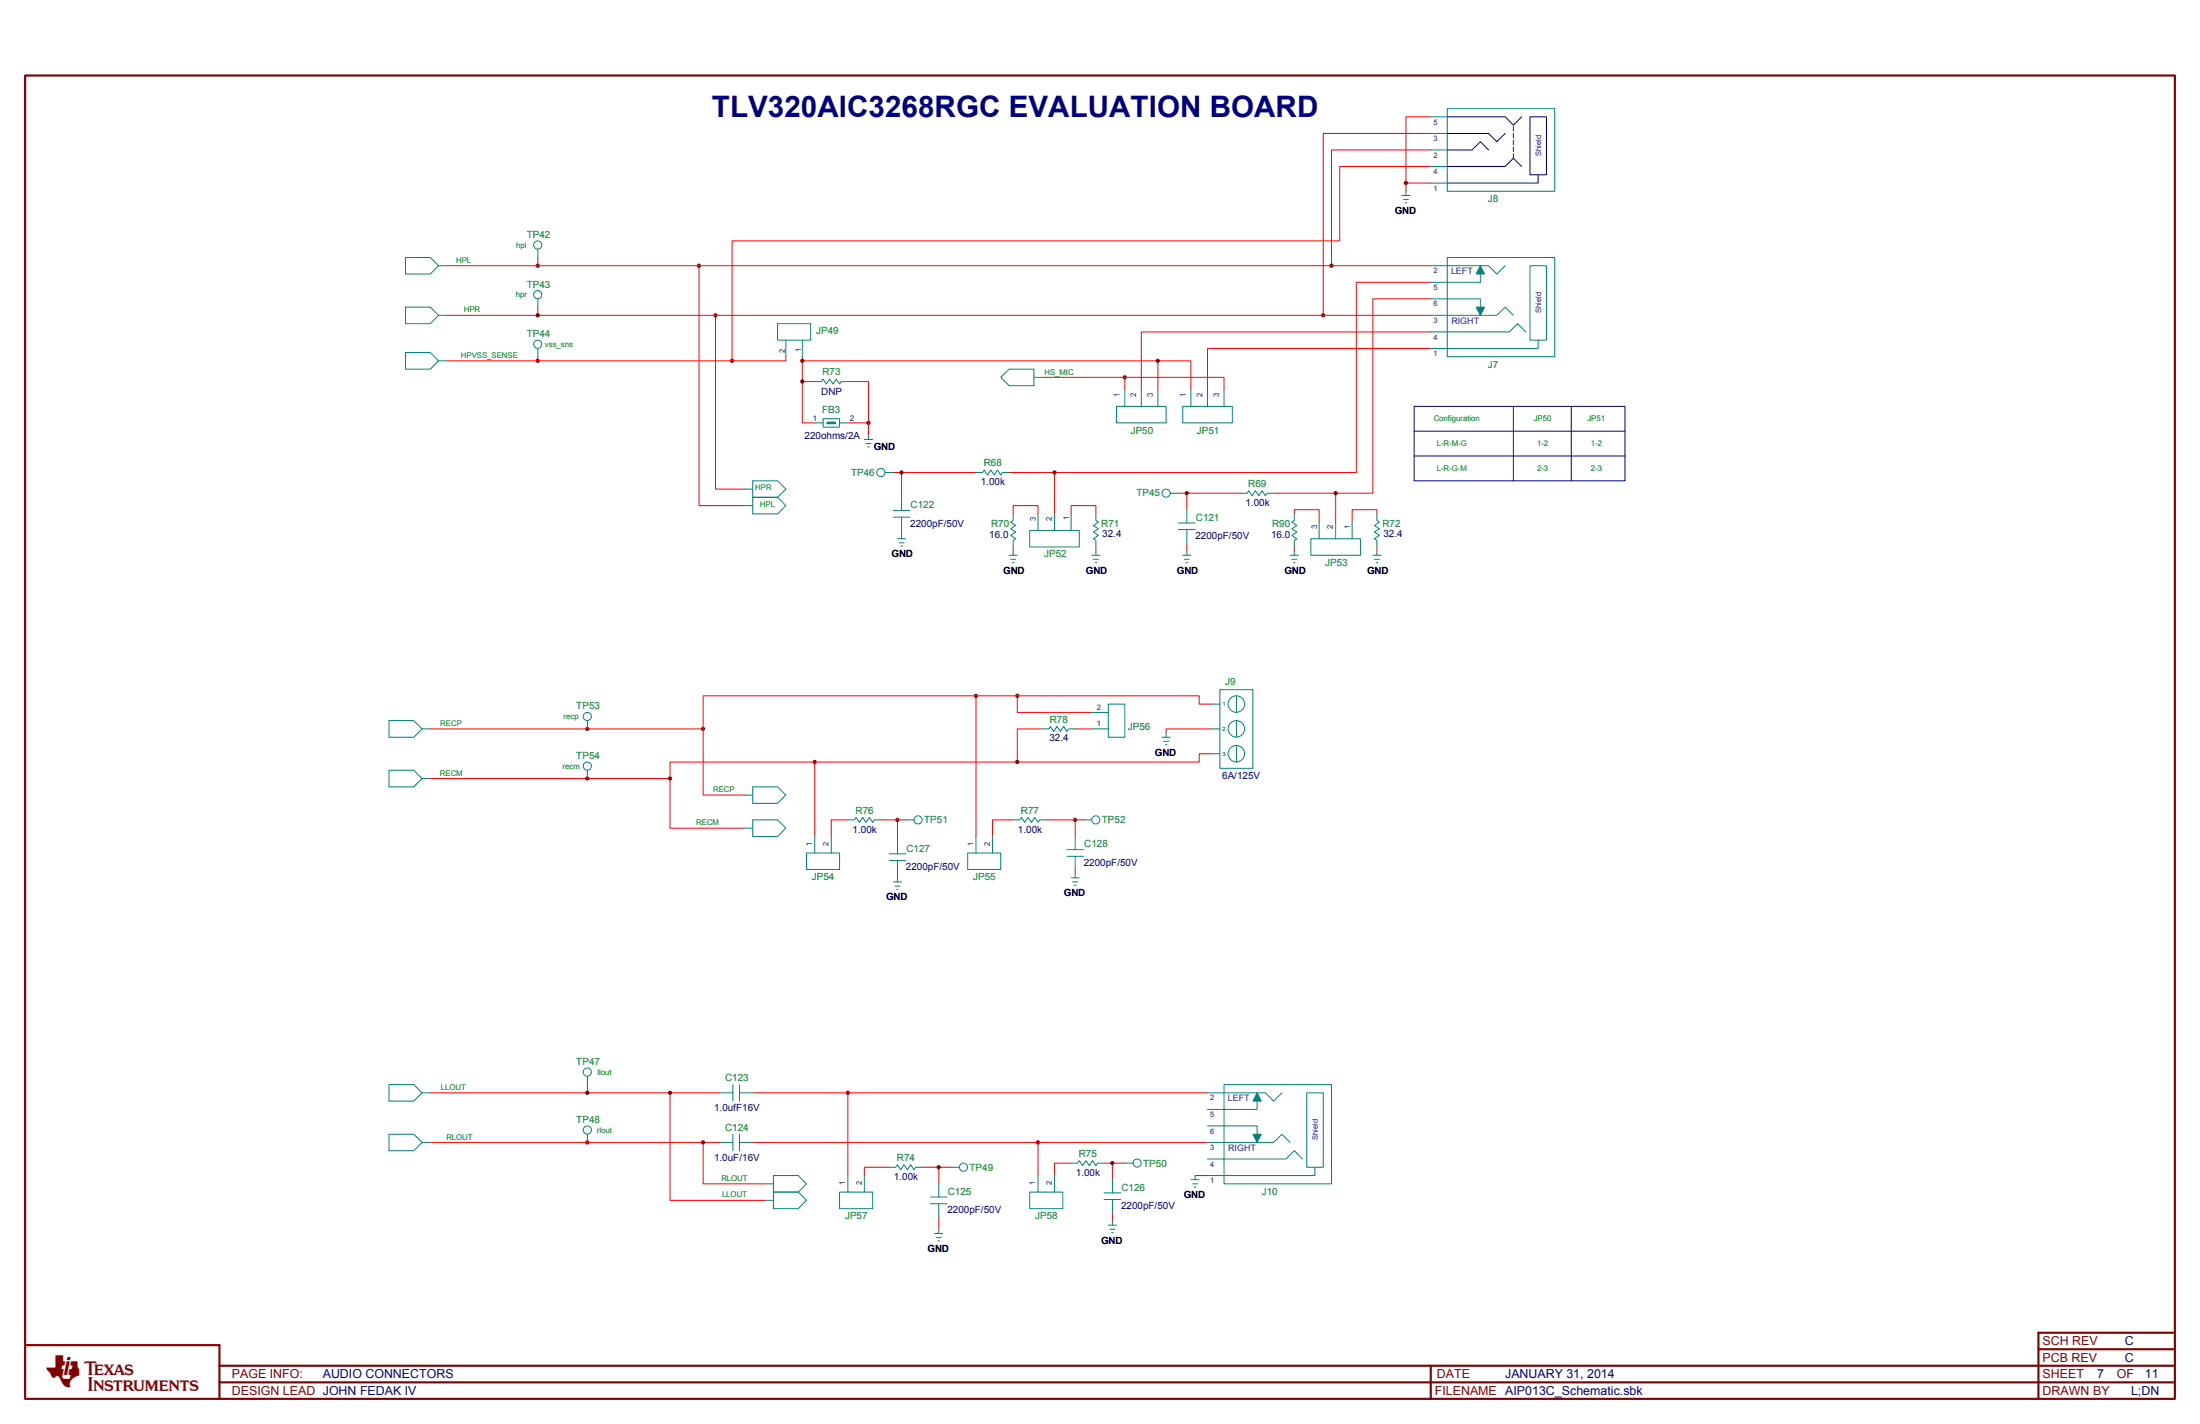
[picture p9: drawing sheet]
<svg xmlns="http://www.w3.org/2000/svg" width="432mm" height="279mm" viewBox="0 0 432 279" stroke-linecap="round" stroke-linejoin="round" font-family="sans-serif">
<g fill="none" stroke="#f00" stroke-width=".2">
<path d="M275.9 35.9h4.9M280.8 29.4h-19.5v22.7M280.8 22.9h-4.9v14.6M280.8 32.7h-17.8v14.6h-119.3v23.5M280.8 26.2h-21.1v35.7M87.7 52.1h193.1M105.6 50.5v1.6M137.2 52.1v47.1h8.9M280.8 55.4h-14.6v37.3h-68.1M280.8 58.6h-11.3v38.2h-19.5M87.7 61.9h193.1M105.6 70v.8"/>
<path d="M105.6 60.3v1.6M140.4 61.9v34.1h5.7M154.2 70v.8h-66.5M157.5 74.9h2.4M157.5 70v.8h76.2v5.7M157.5 70.8v12.2h2.4M166.4 74.9h4.1v10.5M204.5 74h35.7v2.5M220.8 74v2.5M227.3 70.8v5.7M280.8 65.1h-56.8v11.4M280.8 68.4h-43.8v8.1"/>
<path d="M166.4 83h4.1M175.3 92.7h16.3M177 92.7v4.9M207 92.7v8.1M231.3 96.8h12.2M232.9 96.8v3.2M262.1 96.8v5.6M177 104.1v.8M198.9 107.3v.8M198.9 100.8v-1.6h4.8v1.6M210.2 100.8v-1.6h4.9v1.6M215.1 107.3v.8"/>
<path d="M232.9 106.5v1.6M254 100.8v-.8h4.9v2.4M254 107.3v.8M270.3 100.8v-.8h-4.9v2.4M270.3 107.3v.8M191.6 136.5v27.6M199.7 136.5v3.3h14.6M237.8 138.2h-2.4v-1.7h-97.4v19.5h8.1M84.5 143h53.5M84.5 152.8h47M115.3 143h.1M115.3 152.8h.1"/>
<path d="M159.9 149.5v14.6M204.5 143h-4.8v6.5M211 143h3.3M237.8 147.9h-2.4v1.6h-103.9v13h14.6M237.8 143h-8.9v.8M166.4 160.9h-3.2v3.2M172.9 160.9h4.9M176.1 160.9v4M176.1 171.4v.8M198.9 160.9h-4.1v3.2M205.4 160.9h7.3M211 160.9v3.2"/>
<path d="M211 170.6v.8M84.5 214.4h56.7M115.3 212.8v1.6M131.5 214.4v21.1h18.7M147.7 214.4h89.3M166.4 214.4v16.3M84.5 224.2h56.7M115.3 224.2h.1M138 224.2v8.1h12.2M147.7 224.2h89.3M174.5 229h-4.8v1.7M181 229h5.7"/>
<path d="M184.3 229v3.3M184.3 238.8v2.4M203.7 224.2v6.5M210.2 228.2h-3.2v2.5M216.7 228.2h4.1M218.3 228.2v3.3M218.3 238v1.6M234.6 230.7h2.4"/>
</g>
<g fill="#800000" stroke="#800000" stroke-width=".2">
<circle cx="157.5" cy="70.8" r=".31"/>
<circle cx="227.2" cy="70.8" r=".31"/>
<circle cx="157.5" cy="74.8" r=".32"/>
<circle cx="140.4" cy="61.9" r=".32"/>
<circle cx="261.3" cy="52.1" r=".32"/>
<circle cx="105.5" cy="52.1" r=".32"/>
<circle cx="137.2" cy="52.1" r=".32"/>
<circle cx="220.7" cy="74" r=".32"/>
<circle cx="170.5" cy="83" r=".32"/>
<circle cx="207" cy="92.7" r=".32"/>
<circle cx="232.9" cy="96.8" r=".31"/>
<circle cx="262.1" cy="96.8" r=".31"/>
<circle cx="176.9" cy="92.7" r=".32"/>
<circle cx="143.7" cy="70.8" r=".31"/>
<circle cx="105.5" cy="70.8" r=".31"/>
<circle cx="275.9" cy="35.9" r=".32"/>
<circle cx="166.4" cy="214.4" r=".32"/>
<circle cx="203.7" cy="224.2" r=".32"/>
<circle cx="184.2" cy="229" r=".32"/>
<circle cx="218.3" cy="228.2" r=".31"/>
<circle cx="191.5" cy="136.5" r=".32"/>
<circle cx="159.9" cy="149.5" r=".32"/>
<circle cx="176.1" cy="160.9" r=".32"/>
<circle cx="211" cy="160.9" r=".32"/>
<circle cx="259.7" cy="61.9" r=".32"/>
<circle cx="105.5" cy="61.9" r=".32"/>
<circle cx="199.7" cy="136.5" r=".32"/>
<circle cx="115.3" cy="143" r=".31"/>
<circle cx="138" cy="143" r=".31"/>
<circle cx="199.7" cy="149.5" r=".32"/>
<circle cx="131.5" cy="152.7" r=".31"/>
<circle cx="115.3" cy="152.7" r=".31"/>
<circle cx="115.3" cy="214.4" r=".32"/>
<circle cx="115.3" cy="224.2" r=".32"/>
<circle cx="138" cy="224.2" r=".32"/>
<circle cx="131.5" cy="214.4" r=".32"/>
</g>
<g fill="none" stroke="#008080" stroke-width=".2">
<path d="M275.5 39.2h.9M275.8 39.8h.3M275.9 37.5v.9h-.8M275.9 38.4h.9M280.8 35.9h3.3M280.8 32.7h3.3M280.8 29.4h3.3M280.8 26.2h3.3M280.8 22.9h3.3M284.1 21.3h21.1v16.2h-21.1zM79.6 50.5h4.9l1.6 1.6-1.6 1.7h-4.9zM86.1 52.1h1.6"/>
<path d="M105.6 48.9v1.6M105.6 58.6v1.7M280.8 52.1h11.4l1.6 1.7 1.6-1.7M280.8 58.6h9.8v3.3M284.1 50.5h21.1v19.5h-21.1zM290.6 52.1v3.3h-9.8M300.3 52.1h3.2v14.6h-3.2zM79.6 60.3h4.9l1.6 1.6-1.6 1.6h-4.9zM79.6 69.2h4.9l1.6 1.6-1.6 1.6h-4.9zM86.1 61.9h1.6M86.1 70.8h1.6M105.6 68.4v1.6"/>
<path d="M152.6 63.5h6.5v3.2h-6.5zM154.2 66.7v3.3M157.5 66.7v3.3M159.9 74.9h1.3l.3-.5 .7 1 .6-1 .7 1 .6-1 .7 1 .3-.5h1.3M196.4 74l1.7-1.6h4.8v3.3h-4.8zM202.9 74h1.6M219.1 79.7h9.8v3.3h-9.8zM220.8 76.5v3.2M224 76.5v3.2M227.3 76.5v3.2M232.1 79.7h9.8v3.3h-9.8zM233.7 76.5v3.2"/>
<path d="M237 76.5v3.2M240.2 76.5v3.2M280.8 65.1h15.4l1.7-1.6 1.6 1.6M280.8 61.9h13l1.6-1.6 1.6 1.6M301.9 66.7v1.7h-21.1M146.1 99.2h1.6M146.1 96h1.6M147.7 94.3h4.9l1.6 1.7-1.6 1.6h-4.9h4.9l1.6 1.6-1.6 1.6h-4.9zM159.9 83h1.6M161.5 82.2h3.3v1.6h-3.3zM164.8 83h1.6M170 87h.9"/>
<path d="M170.3 87.7h.3M170.5 85.4v.8h-.8M170.5 86.2h.8M173.7 92.7h1.6M177 97.6v2.6M191.6 92.7h1.2l.4-.5 .6 1 .7-1 .6 1 .7-1 .6 1 .3-.5h1.4M229.7 96.8h1.6M243.5 96.8h1.3l.3-.5 .7 1 .6-1 .7 1 .6-1 .6 1 .4-.5h1.3M175.3 101.5h3.3M175.3 100.2h3.3M176.1 105.7h.9M176.5 106.5h.9"/>
<path d="M176.8 107.2h.3M177 104.9v.8h.8M177 101.5v2.6M198.1 108.9h.8M198.4 109.7h.9M198.7 110.4h.3M198.9 108.1v.8h.8M198.9 100.8v1.3l-.5 .3 .9 .7-.9 .7 .9 .6-.9 .7 .9 .6-.4 .3v1.3M202.1 104.1h9.7v3.2h-9.7zM203.7 100.8v3.3M207 100.8v3.3M210.2 100.8v3.3"/>
<path d="M214.3 108.9h.8M214.6 109.7h1M214.9 110.4h.3M215.1 108.1v.8h.8M215.1 100.8v1.3l.5 .3-1 .7 1 .7-1 .6 1 .7-1 .6 .5 .3v1.3M231.3 103.9h3.3M231.3 102.6h3.3M232.1 108.9h.8M232.5 109.7h.9M232.8 110.4h.3M232.9 108.1v.8h.8M232.9 100v2.6"/>
<path d="M232.9 103.9v2.6M253.2 108.9h.8M253.6 109.7h.9M253.9 110.4h.3M254 108.1v.8h.8M254 100.8v1.3l-.4 .3 .9 .7-.9 .7 .9 .6-.9 .7 .9 .6-.5 .3v1.3M257.3 105.7h9.7v3.2h-9.7zM258.9 102.4v3.3M262.1 102.4v3.3M265.4 102.4v3.3M269.5 108.9h.8M269.8 109.7h.9"/>
<path d="M270.1 110.4h.3M270.3 108.1v.8h.8M270.3 100.8v1.3l.4 .3-.9 .7 .9 .7-.9 .6 .9 .7-.9 .6 .5 .3v1.3M214.3 139.8h3.2M217.5 138.2h3.3v6.5h-3.3zM237.8 138.2h1.6M239.4 135.3h6.5v15.4h-6.5zM242.7 136.5v3.3M76.3 141.4h4.9l1.6 1.6-1.6 1.7h-4.9zM76.3 151.1h4.9l1.6 1.7-1.6 1.6h-4.9zM82.8 143h1.7M82.8 152.8h1.7"/>
<path d="M115.3 141.4v1.6M115.3 151.1v1.7M146.1 156h1.6M147.7 154.4h4.9l1.6 1.6-1.6 1.6h-4.9zM204.5 143h1.3l.4-.5 .6 1 .7-1 .6 1 .7-1 .6 1 .3-.5h1.3M214.3 143h3.2M228.4 145.5h1M228.7 146.1h.3M228.9 143.8v.9h-.8M228.9 144.7h.8M237.8 143h1.6M237.8 147.9h1.6"/>
<path d="M242.7 141.4v3.3M242.7 146.3v3.2M146.1 162.5h1.6M147.7 160.9h4.9l1.6 1.6-1.6 1.6h-4.9zM158.3 167.4h6.5v3.2h-6.5zM159.9 164.1v3.3M163.2 164.1v3.3M166.4 160.9h1.3l.3-.5 .7 1 .6-1 .7 1 .6-1 .7 1 .3-.5h1.3M174.5 168.8h3.3M174.5 167.5h3.3M175.7 173.9h.9M176 174.5h.3"/>
<path d="M176.1 172.2v.8h-.8M176.1 173h.9M176.1 164.9v2.6M176.1 168.8v2.6M177.8 160.9h1.6M189.9 167.4h6.5v3.2h-6.5zM191.6 164.1v3.3M194.8 164.1v3.3M198.9 160.9h1.3l.3-.5 .6 1 .7-1 .6 1 .7-1 .6 1 .3-.5h1.4M209.4 168h3.3M209.4 166.7h3.3M210.5 173h1"/>
<path d="M210.9 173.7h.3M211 171.4v.8h-.8M211 172.2h.8M211 164.1v2.6M211 168v2.6M212.7 160.9h1.6M76.3 212.8h4.9l1.6 1.6-1.6 1.6h-4.9zM82.8 214.4h1.7M115.3 211.2v1.6M141.2 214.4h2.6M143.8 212.8v3.2M145.1 212.8v3.2"/>
<path d="M145.1 214.4h2.6M237 214.4h11.3l1.7 1.6 1.6-1.6M240.2 212.8h21.1v19.5h-21.1zM246.7 214.4v3.3h-9.7M256.5 214.4h3.2v14.6h-3.2zM76.3 222.5h4.9l1.6 1.7-1.6 1.6h-4.9zM82.8 224.2h1.7M115.3 222.5v1.7M141.2 224.2h2.6M143.8 222.5v3.3M145.1 222.5v3.3M145.1 224.2h2.6"/>
<path d="M150.2 232.3h1.6M150.2 235.5h1.6M151.8 230.7h4.9l1.6 1.6-1.6 1.6h-4.9h4.9l1.6 1.6-1.6 1.7h-4.9zM164.8 233.9h6.5v3.3h-6.5zM166.4 230.7v3.2M169.7 230.7v3.2M174.5 229h1.3l.3-.5 .7 1 .6-1 .7 1 .6-1 .7 1 .3-.5h1.3M182.6 236.2h3.3M182.6 234.9h3.3M184.3 232.3v2.6M184.3 236.2v2.6M186.7 229h1.6"/>
<path d="M202.1 233.9h6.5v3.3h-6.5zM203.7 230.7v3.2M207 230.7v3.2M210.2 228.2h1.3l.3-.5 .7 1 .6-1 .7 1 .6-1 .7 1 .3-.5h1.3M216.7 235.4h3.3M216.7 234.1h3.3M218.3 239.6v.8h-.8M218.3 231.5v2.6M218.3 235.4v2.6M220.8 228.2h1.6M234.1 232.3h1M234.4 232.9h.3"/>
<path d="M234.6 230.7v.8h-.9M234.6 231.5h.8M237 227.4h15.4l1.6-1.6 1.7 1.6M237 224.2h13l1.6-1.7 1.6 1.7M237 220.9h9.7v3.3M258.1 229v1.7h-21.1M183.8 242.8h.9M184.1 243.5h.3M184.3 241.2v.8h-.8M184.3 242h.8M217.8 241.2h1M218.2 241.9h.3"/>
<path d="M218.3 240.4h.8"/>
<circle cx="105.5" cy="48.1" r=".8"/>
<circle cx="105.5" cy="57.8" r=".8"/>
<circle cx="105.5" cy="67.5" r=".8"/>
<circle cx="172.9" cy="92.7" r=".8"/>
<circle cx="228.9" cy="96.8" r=".8"/>
<circle cx="242.7" cy="138.1" r="1.62"/>
<circle cx="115.3" cy="150.3" r=".8"/>
<circle cx="115.3" cy="140.6" r=".8"/>
<circle cx="242.7" cy="143" r="1.62"/>
<circle cx="242.7" cy="147.9" r="1.62"/>
<circle cx="180.2" cy="160.9" r=".8"/>
<circle cx="215.1" cy="160.9" r=".8"/>
<circle cx="115.3" cy="210.4" r=".8"/>
<circle cx="115.3" cy="221.7" r=".8"/>
<circle cx="189.1" cy="229" r=".8"/>
<circle cx="223.2" cy="228.2" r=".8"/>
</g>
<path d="M4.9 14.8h422v259.7h-422zM4.9 263.9h38.2v10.6M43.1 268h383.8M43.1 271.2h383.8M280.8 268v6.5M400.1 264.7h26.8M426.9 261.5h-26.8v13" fill="none" stroke="#800000" stroke-width=".42"/>
<g fill="#008080" stroke="#008080" stroke-width=".2">
<path d="M162.3 82.8v.3h1.7v-.3z" fill-rule="evenodd"/>
<path d="M289.7 60.3h1.7l-.8 1.6z" fill-rule="evenodd"/>
<path d="M290.6 52.1l.8 1.7h-1.7z" fill-rule="evenodd"/>
<path d="M245.9 222.5h1.6l-.8 1.7z" fill-rule="evenodd"/>
<path d="M246.7 214.4l.8 1.6h-1.6z" fill-rule="evenodd"/>
</g>
<g fill="none" stroke="#000080" stroke-width=".2">
<path d="M284.1 26.2h8.1l1.6 1.6 1.6-1.6M284.1 29.4h4.8l1.7-1.6 1.6 1.6M284.1 32.7h11.3l1.6-1.6 1.7 1.6M284.1 22.9h11.3l1.6 1.7 1.7-1.7M297 24.8v.9M297 26.2v.9M297 27.5v.9M297 28.9v.8M297 30.2v.9M300.3 22.9h3.2v11.4h-3.2zM301.9 34.3v1.6h-17.8M277.6 79.7h41.3v14.6h-41.3z"/>
<path d="M297 79.7v14.6M308.4 79.7v14.6M277.6 84.6h41.3M277.6 89.5h41.3"/>
</g>
<text font-size="5.9" fill="#800000" x="9.1" y="271.5">TI</text>
<text font-size="5.8" fill="#000080" x="139.7" y="22.9">TLV320AIC3268RGC EVALUATION BOARD</text>
<g font-size="2.4" fill="#800000">
<text x="400.9" y="263.9">SCH REV</text>
<text x="400.9" y="267.2">PCB REV</text>
<text x="45.5" y="273.7">DESIGN LEAD JOHN FEDAK IV</text>
<text x="45.5" y="270.4">PAGE INFO:</text>
<text x="281.6" y="273.7">FILENAME AIP013C_Schematic.sbk</text>
<text x="282" y="270.4">DATE</text>
<text x="400.9" y="273.7">DRAWN BY</text>
<text x="400.9" y="270.4">SHEET</text>
<text x="415.5" y="270.4">OF</text>
</g>
<g font-size="2.4" fill="#000080">
<text x="417" y="263.9">C</text>
<text x="417" y="267.2">C</text>
<text x="63.4" y="270.4">AUDIO CONNECTORS</text>
<text x="295.4" y="270.4">JANUARY 31, 2014</text>
<text x="411.6" y="270.4">7</text>
<text x="418.3" y="273.7">L;DN</text>
<text x="421" y="270.4">11</text>
</g>
<g font-size="1.9">
<text x="273.7" y="42">GND</text>
<text x="171.5" y="88.2">GND</text>
<text x="175" y="109.3">GND</text>
<text x="196.9" y="112.5">GND</text>
<text x="213.1" y="112.5">GND</text>
<text x="231" y="112.5">GND</text>
<text x="252.1" y="112.5">GND</text>
<text x="268.3" y="112.5">GND</text>
<text x="226.7" y="148.3">GND</text>
<text x="173.9" y="176.7">GND</text>
<text x="208.8" y="175.8">GND</text>
<text x="232.3" y="235.1">GND</text>
<text x="182.1" y="245.6">GND</text>
<text x="216.1" y="244">GND</text>
</g>
<g font-size="1.9" fill="#008000">
<text x="292" y="39.7">J8</text>
<text x="103.4" y="46.7">TP42</text>
<text x="103.4" y="56.4">TP43</text>
<text x="160.2" y="65.5">JP49</text>
<text x="103.4" y="66.2">TP44</text>
<text x="161.4" y="73.6">R73</text>
<text x="292" y="72.2">J7</text>
<text x="161.4" y="81.1">FB3</text>
<text x="221.9" y="85.2">JP50</text>
<text x="234.9" y="85.2">JP51</text>
<text x="167" y="93.3">TP46</text>
<text x="193.1" y="91.5">R68</text>
<text x="245" y="95.6">R69</text>
<text x="178.7" y="99.8">C122</text>
<text x="223" y="97.4">TP45</text>
<text x="194.5" y="103.5">R70</text>
<text x="216.2" y="103.4">R71</text>
<text x="234.7" y="102.2">C121</text>
<text x="249.7" y="103.5">R90</text>
<text x="271.3" y="103.4">R72</text>
<text x="204.9" y="109.4">JP52</text>
<text x="260.1" y="111">JP53</text>
<text x="240.5" y="134.5">J9</text>
<text x="113.1" y="139.2">TP53</text>
<text x="206.1" y="141.8">R78</text>
<text x="221.4" y="143.3">JP56</text>
<text x="113.1" y="148.9">TP54</text>
<text x="167.9" y="159.6">R76</text>
<text x="181.4" y="161.6">TP51</text>
<text x="200.4" y="159.6">R77</text>
<text x="216.3" y="161.6">TP52</text>
<text x="177.9" y="167.1">C127</text>
<text x="212.8" y="166.3">C128</text>
<text x="159.4" y="172.6">JP54</text>
<text x="191" y="172.6">JP55</text>
<text x="113.1" y="209">TP47</text>
<text x="142.3" y="212.2">C123</text>
<text x="113.1" y="220.3">TP48</text>
<text x="142.3" y="221.9">C124</text>
<text x="176" y="227.8">R74</text>
<text x="211.8" y="227">R75</text>
<text x="190.3" y="229.7">TP49</text>
<text x="220.1" y="233.6">C126</text>
<text x="224.4" y="228.9">TP50</text>
<text x="165.9" y="239.1">JP57</text>
<text x="186" y="234.5">C125</text>
<text x="203.2" y="239.1">JP58</text>
<text x="247.7" y="234.5">J10</text>
</g>
<g font-size="1.9" fill="#000080">
<text x="161.2" y="77.4">DNP</text>
<text x="157.9" y="86">220ohms/2A</text>
<text x="192.5" y="95.1">1.00k</text>
<text x="244.4" y="99.2">1.00k</text>
<text x="178.6" y="103.3">2200pF/50V</text>
<text x="194.2" y="105.6">16.0</text>
<text x="216.3" y="105.3">32.4</text>
<text x="234.6" y="105.8">2200pF/50V</text>
<text x="249.5" y="105.6">16.0</text>
<text x="271.5" y="105.3">32.4</text>
<text x="206" y="145.5">32.4</text>
<text x="239.9" y="152.8">6A/125V</text>
<text x="167.3" y="163.4">1.00k</text>
<text x="199.8" y="163.4">1.00k</text>
<text x="177.8" y="170.7">2200pF/50V</text>
<text x="212.7" y="169.9">2200pF/50V</text>
<text x="140.1" y="218">1.0ufF16V</text>
<text x="140.1" y="227.7">1.0uF/16V</text>
<text x="175.5" y="231.6">1.00k</text>
<text x="211.2" y="230.8">1.00k</text>
<text x="185.9" y="238">2200pF/50V</text>
<text x="220" y="237.2">2200pF/50V</text>
</g>
<g font-size="1.7" fill="#00f">
<text x="284.8" y="53.7">LEFT</text>
<text x="284.9" y="63.5">RIGHT</text>
<text x="241" y="216">LEFT</text>
<text x="241" y="225.8">RIGHT</text>
</g>
<g font-size="1.5" fill="#00f">
<text x="281.3" y="27.7">3</text>
<text x="281.3" y="24.4">5</text>
<text x="281.3" y="30.9">2</text>
<text x="281.3" y="34.2">4</text>
<text x="302.5" y="30.6" transform="rotate(-90 302.5 30.6)">Shield</text>
<text x="281.3" y="37.4">1</text>
<text x="281.3" y="53.7">2</text>
<text x="281.3" y="56.9">5</text>
<text x="281.3" y="63.4">3</text>
<text x="281.3" y="60.1">6</text>
<text x="302.5" y="61.5" transform="rotate(-90 302.5 61.5)">Shield</text>
<text x="154" y="69.2" transform="rotate(-90 154 69.2)">2</text>
<text x="157.3" y="69.1" transform="rotate(-90 157.3 69.1)">1</text>
<text x="281.3" y="66.6">4</text>
<text x="281.3" y="69.9">1</text>
<text x="219.8" y="78" transform="rotate(-90 219.8 78)">1</text>
<text x="223" y="77.9" transform="rotate(-90 223 77.9)">2</text>
<text x="226.3" y="78" transform="rotate(-90 226.3 78)">3</text>
<text x="232.7" y="78" transform="rotate(-90 232.7 78)">1</text>
<text x="236" y="77.9" transform="rotate(-90 236 77.9)">2</text>
<text x="239.3" y="78" transform="rotate(-90 239.3 78)">3</text>
<text x="159.6" y="82.6">1</text>
<text x="166.8" y="82.5">2</text>
<text x="203.3" y="102.2" transform="rotate(-90 203.3 102.2)">3</text>
<text x="206.4" y="102.2" transform="rotate(-90 206.4 102.2)">2</text>
<text x="209.8" y="102.1" transform="rotate(-90 209.8 102.1)">1</text>
<text x="258.5" y="103.8" transform="rotate(-90 258.5 103.8)">3</text>
<text x="261.6" y="103.8" transform="rotate(-90 261.6 103.8)">2</text>
<text x="265" y="103.7" transform="rotate(-90 265 103.7)">1</text>
<text x="215.3" y="139.3">2</text>
<text x="215.3" y="142.5">1</text>
<text x="159.3" y="166" transform="rotate(-90 159.3 166)">1</text>
<text x="162.6" y="166" transform="rotate(-90 162.6 166)">2</text>
<text x="191" y="166" transform="rotate(-90 191 166)">1</text>
<text x="194.3" y="166" transform="rotate(-90 194.3 166)">2</text>
<text x="237.5" y="215.9">2</text>
<text x="237.5" y="219.2">5</text>
<text x="237.5" y="225.7">3</text>
<text x="237.5" y="222.4">6</text>
<text x="258.7" y="223.7" transform="rotate(-90 258.7 223.7)">Shield</text>
<text x="165.8" y="232.5" transform="rotate(-90 165.8 232.5)">1</text>
<text x="169.1" y="232.5" transform="rotate(-90 169.1 232.5)">2</text>
<text x="203.2" y="232.5" transform="rotate(-90 203.2 232.5)">1</text>
<text x="206.4" y="232.5" transform="rotate(-90 206.4 232.5)">2</text>
<text x="237.5" y="228.9">4</text>
<text x="237.5" y="232.2">1</text>
</g>
<g font-size="1.5" fill="#008000">
<text x="89.5" y="51.6">HPL</text>
<text x="101.3" y="48.6">hpl</text>
<text x="101.3" y="58.3">hpr</text>
<text x="91" y="61.3">HPR</text>
<text x="90.5" y="70.3">HPVSS_SENSE</text>
<text x="106.9" y="68.1">vss_sns</text>
<text x="205" y="73.5">HS_MIC</text>
<text x="281.4" y="82.7">Configuration</text>
<text x="301" y="82.7">JP50</text>
<text x="311.6" y="82.7">JP51</text>
<text x="282" y="87.5">L-R-M-G</text>
<text x="301.7" y="87.5">1-2</text>
<text x="312.2" y="87.5">1-2</text>
<text x="282" y="92.4">L-R-G-M</text>
<text x="301.7" y="92.4">2-3</text>
<text x="312.2" y="92.4">2-3</text>
<text x="148.2" y="96.2">HPR</text>
<text x="149.2" y="99.4">HPL</text>
<text x="86.4" y="142.5">RECP</text>
<text x="110.6" y="141.1">recp</text>
<text x="86.3" y="152.2">RECM</text>
<text x="110.4" y="150.8">recm</text>
<text x="140" y="155.4">RECP</text>
<text x="136.7" y="161.9">RECM</text>
<text x="86.5" y="213.8">LLOUT</text>
<text x="117.2" y="210.9">llout</text>
<text x="87.6" y="223.6">RLOUT</text>
<text x="117.1" y="222.2">rlout</text>
<text x="141.6" y="231.7">RLOUT</text>
<text x="141.7" y="234.9">LLOUT</text>
</g>
<g font-size="1.2" fill="#00f">
<text x="239.9" y="138.6">1</text>
<text x="239.9" y="143.5">2</text>
<text x="239.9" y="148.3">3</text>
</g>
</svg>
